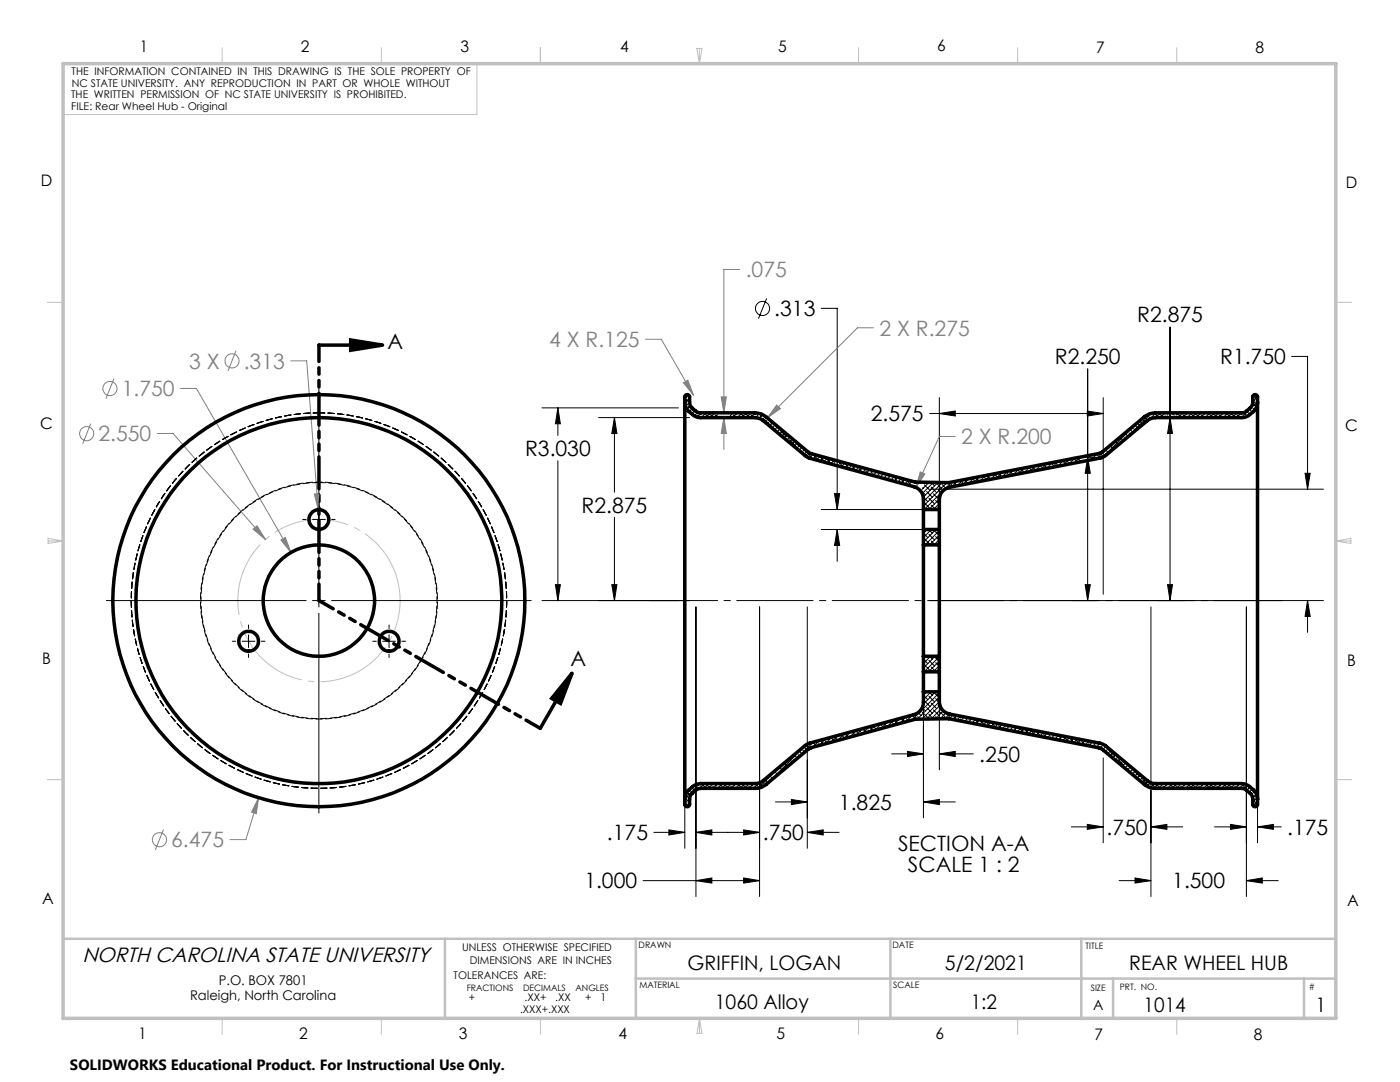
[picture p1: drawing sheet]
<svg xmlns="http://www.w3.org/2000/svg" width="279mm" height="216mm" viewBox="0 0 279 216" stroke-linecap="round" stroke-linejoin="round" font-family="sans-serif">
<g fill="none" stroke="#808080" stroke-width=".2">
<path d="M147.6 53.8h-3.1v28.6M22.8 75.5l-1.7 4.1M36 77.5h3.2l18.9 32.7M47.1 70l-1.6 4M58 72h3.2l2.3 29.7M128.8 67.7h3.2l6.4 11.1M136.4 76.4l.9-.6 1.1 3zM143.9 79.2h1.1l-.5 3.2zM174.3 65.4h-3.2l-18 18M18.1 84.5l-1.6 4M31.4 86.5h3.1l18.5 21.2M62.7 98.6l1-.1-.2 3.2z"/>
<path d="M144.5 83.3l.5 3.2h-1.1zM144.5 83.3v6.4M153.7 84.1l.3 .8 .2 .8M155 80.8l.8 .7-2.7 1.9zM183.7 94.2l.9 .4-1.8 2.7zM190.6 87.1h-3.1l-4.7 10.2M50.5 105.6l.8-.7 1.7 2.8zM56.1 107.7l.8-.5 1.2 3zM51.6 159.2l-.4 3.1-1-.2zM51.6 159.2l-2.5 8.3h-3.2M32.6 165.5l-1.6 4.1"/>
<circle cx="21.9" cy="77.5" r="1.42"/>
<circle cx="46.3" cy="72" r="1.41"/>
<circle cx="17.3" cy="86.5" r="1.41"/>
<circle cx="31.8" cy="167.6" r="1.41"/>
</g>
<g fill="none" stroke="#000" stroke-width=".2">
<path d="M153 59.5l-1.6 4.1M63.6 77.5v39.8M163.9 61.5h3.2v40.2M187.5 79.3v39.3M217.1 73.6v46.2M220.2 79.3v39.3M233.5 65.3v54.5M257.8 71.1h3.1v26.5M108.2 81.4h27.2M111.3 81.4l.5 3.2h-1zM111.3 81.4v5.5M111.3 91.9v27.9"/>
<path d="M119.5 83.3h18.1M122.6 83.3l.5 3.2h-1zM122.6 83.3v14.9M166.5 98.5h1.1l-.5 3.2zM185.5 82.5h34.7M185.6 97.6h78.5M187.5 82.5l3.1-.5v1zM213.9 91.3h5M217 82l3.2 .5-3.2 .5zM217.1 91.3l.5 3.1h-1zM231 83.3h5.7M233.5 83.3l.5 3.2h-1z"/>
<path d="M260.5 94.4h1l-.6 3.2zM21.2 119.8h39.9M60.4 103.6h.7M62.4 119.8h2.5M62.4 103.6h2.5M63.6 118.6v2.5M66.2 119.8h39.8M66.2 103.6h.7M108.2 119.8h29.4M110.8 116.7h1l-.5 3.1zM122.1 116.7h1l-.5 3.1zM122.6 103.2v16.6"/>
<path d="M163.9 101.7h22.3M163.9 105.7h22.3M167.1 105.7l.5 3.1h-1.1zM167.1 105.7v6.3M185.6 119.8h78.5M216.6 116.7h1l-.5 3.1zM233 116.7h1l-.5 3.1zM260.9 119.8l.6 3.2h-1zM260.9 119.8v6.4M46.4 128h.7M48.3 128h2.6M49.6 124.7v.7"/>
<path d="M49.6 126.7v2.5M49.6 130.5v.7M52.1 128h.8M63.6 122.4v39.8M74.4 128h.7M76.4 128h2.5M77.6 124.7v.7M77.6 126.7v2.5M77.6 130.5v.7M80.2 128h.7M136.7 121.1v48.2M138.9 121.1v57.8"/>
<path d="M151.6 121.1v57.8M161.1 121.1v48.2M184.3 121.1v42.1M187.5 121.1v32.5M229.7 121.1v57.8M248.7 121.1v57.8M251 121.1v47.1M157.9 159.5l3.2 .5-3.2 .5zM177.9 150.4h6.4M181.1 149.9l3.2 .5-3.2 .6zM187.5 150.4l3.1-.5v1.1zM187.5 150.4h6.7"/>
<path d="M220.2 151.2v17M128.3 175.7h23.3M130.5 166.1h6.2M133.5 165.6l3.2 .5-3.2 .5zM138.9 175.7l3.2-.5v1zM138.9 166.1l3.2-.5v1zM138.9 166.1h12.7M148.4 175.2l3.2 .5-3.2 .5zM148.4 165.6l3.2 .5-3.2 .5zM154.8 160h6.3M161.1 166.1l3.2-.5v1zM161.1 166.1h6.4"/>
<path d="M184.3 160l3.2-.5v1zM184.3 160h6.3M213.8 165h6.4M217 164.5l3.2 .5-3.2 .5zM223.3 175.7h6.4M226.5 175.2l3.2 .5-3.2 .5zM229.7 165l3.2-.5v1zM229.7 165h6.3M242.4 165h6.3M245.6 164.5l3.1 .5-3.1 .5zM248.7 175.7l3.2-.5v1zM248.7 175.7h6.4"/>
<path d="M251 165l3.1-.5v1zM251 165h4.7"/>
<circle cx="152.2" cy="61.5" r="1.42"/>
</g>
<path d="M70 67.8l6.3 1.1-6.3 1zM114.2 134.3l-2.3 6.1-1.8-1.1z" fill="none" stroke="#000" stroke-width=".7" stroke-linecap="butt"/>
<path d="M79.1 115.1a16.2 16.2 0 0 0-27-6.6 16.2 16.2 0 0 0 7.2 26.9 16.2 16.2 0 0 0 20.1-19.2l-.3-1.1" fill="none" stroke="#c0c0c0" stroke-width=".2" stroke-dasharray="15.2 1.3 1.3 1.3" stroke-dashoffset="4.4" stroke-linecap="butt"/>
<path d="M255.9 119.8h-126.3" fill="none" stroke="#000" stroke-width=".2" stroke-dasharray="15.2 1.3 1.3 1.3" stroke-dashoffset="1.6"/>
<path d="M63.6 68.9h12.7M114.2 134.3l-6.4 11" fill="none" stroke="#000" stroke-width=".7"/>
<path d="M63.7 119.8v-50.9M63.7 119.8l44.1 25.5" fill="none" stroke="#000" stroke-width=".7" stroke-dasharray="6.3 1.3 1.3 1.3 1.3 1.3" stroke-dashoffset="3.1"/>
<g fill="none" stroke="#c0c0c0" stroke-width=".2">
<path d="M44.3 9.5v3.2M76.1 9.5v3.2M95.2 12.7v10.2h-82.6M107.8 9.5v3.2M139.1 9.7h1l-.5 3zM139.6 9.7v3M171.3 9.5v3.2M203.1 9.5v3.2M234.8 9.5v3.2M9.4 60.3h3.2M266.6 60.3h3.2M9.6 108h3"/>
<path d="M9.6 107.4l3 .6-3 .4zM266.6 108h3M266.6 108l3-.6v1zM9.4 155.6h3.2M266.6 155.6h3.2M44.3 203.2v3.2M76.1 203.2v3.2M107.8 203.2v3.2M139.6 203.2v3M139.6 203.2l.5 3h-1zM171.3 203.2v3.2M203.1 203.2v3.2"/>
<path d="M234.8 203.2v3.2"/>
</g>
<path d="M12.6 187.3h254M88.8 187.3v15.9M126.9 187.3v15.9M126.9 195.3h139.7M177.7 187.3v15.9M215.8 187.3v15.9M222.1 195.3v7.9M260.2 195.3v7.9" fill="none" stroke="#c0c0c0" stroke-width=".5"/>
<path d="M12.6 12.7h254v190.5h-254z" fill="none" stroke="#c0c0c0" stroke-width=".7"/>
<path d="M70 67.8l6.3 1.1-6.3 1zM114.2 134.3l-2.3 6.1-1.8-1.1z" fill="#000"/>
<path d="M50.5 105.6l.8-.7 1.7 2.8z" fill="#808080"/>
<path d="M138.9 175.7l3.2-.5v1zM148.4 175.2l3.2 .5-3.2 .5zM148.4 165.6l3.2 .5-3.2 .5zM161.1 166.1l3.2-.5v1zM157.9 159.5l3.2 .5-3.2 .5zM184.3 160l3.2-.5v1zM181.1 149.9l3.2 .5-3.2 .6zM187.5 150.4l3.1-.5v1.1zM187.5 82.5l3.1-.5v1zM217 82l3.2 .5-3.2 .5zM217 164.5l3.2 .5-3.2 .5zM229.7 165l3.2-.5v1zM226.5 175.2l3.2 .5-3.2 .5zM248.7 175.7l3.2-.5v1zM133.5 165.6l3.2 .5-3.2 .5zM138.9 166.1l3.2-.5v1zM245.6 164.5l3.1 .5-3.1 .5zM251 165l3.1-.5v1zM122.1 116.7h1l-.5 3.1zM122.6 83.3l.5 3.2h-1zM110.8 116.7h1l-.5 3.1zM111.3 81.4l.5 3.2h-1zM260.9 119.8l.6 3.2h-1zM260.5 94.4h1l-.6 3.2zM216.6 116.7h1l-.5 3.1zM217.1 91.3l.5 3.1h-1zM233 116.7h1l-.5 3.1zM233.5 83.3l.5 3.2h-1zM166.5 98.5h1.1l-.5 3.2zM167.1 105.7l.5 3.1h-1.1z" fill="#000"/>
<path d="M56.1 107.7l2 2.5-1.2-3zM62.7 98.6l.8 3.1 .2-3.2zM51.6 159.2l-1.4 2.9 1 .2zM136.4 76.4l2 2.4-1.1-3zM155 80.8l-1.9 2.6 2.7-1.9zM183.7 94.2l-.9 3.1 1.8-2.7zM143.9 79.2h1.1l-.5 3.2zM144.5 83.3l.5 3.2h-1.1z" fill="#808080"/>
<g fill="none" stroke="#000" stroke-width=".7">
<path d="M136.7 80.2a2.42 2.42 0 0 0 .8 1.9l.7 .6a2.24 2.24 0 0 0 1.6 .6h10.9l.6 .1 .8 .4 9.2 7.5 21.1 5.8a2.59 2.59 0 0 1 1.9 2.5v2.1M136.7 80.2v79.3M136.7 80.2v-1a.48 .48 0 0 1 .4-.5 .48 .48 0 0 1 .5 .5v1.2l.2 .6 1 1 .8 .4h11.1a3.4 3.4 0 0 1 2.2 .8l8.4 7 .6 .3 20.8 5.7 6.6 .1 30.1-5.8 .6-.3 8.4-7a3.4 3.4 0 0 1 2.2-.8h17.5l.6-.3 1.1-1.1 .2-.6v-1.2a.48 .48 0 0 1 .5-.5 .48 .48 0 0 1 .5 .5v1M251 80.2a2.42 2.42 0 0 1-.9 1.9l-.7 .6a2.24 2.24 0 0 1-1.6 .6h-17.2l-.7 .1-.7 .4-8.5 7.1-.8 .4-30.4 5.9a2.51 2.51 0 0 0-2 2.5v2M251 80.2v79.3M184.3 101.7v4M184.3 108.7v22.3M184.3 105.7v3M184.3 101.7h3.2M184.3 105.7h3.2M184.3 108.7h3.2M187.5 101.7v4"/>
<path d="M187.5 108.7v22.3M187.5 105.7v3M184.3 138v2.2a2.59 2.59 0 0 1-1.9 2.4l-21.1 5.8-9.2 7.5-.8 .4-11.5 .1a2.48 2.48 0 0 0-1.6 .6l-.7 .6a2.42 2.42 0 0 0-.8 1.9M184.3 134.1v3.9M184.3 131v3.1M184.3 131h3.2M184.3 138h3.2M184.3 134.1h3.2M187.5 138a5.3 5.3 0 0 0 .3 3.3 2.61 2.61 0 0 0 1.7 1.2l30.4 5.9 .8 .4 8.5 7.1 .7 .4 17.9 .1a2.48 2.48 0 0 1 1.6 .6l.7 .6a2.42 2.42 0 0 1 .9 1.9M187.5 134.1v3.9M187.5 131v3.1M136.7 159.5v1a.48 .48 0 0 0 .4 .5 .48 .48 0 0 0 .5-.5v-1.2l.2-.6 1-1 .8-.4h11.1a3.1 3.1 0 0 0 2.2-.8l8.4-7 .6-.3 20.8-5.7 6.6-.1 30.1 5.8 .6 .3 8.4 7a3.1 3.1 0 0 0 2.2 .8h17.5l.6 .3 1.1 1.1 .2 .6v1.2a.48 .48 0 0 0 .5 .5 .48 .48 0 0 0 .5-.5v-1"/>
<circle cx="63.6" cy="119.9" r="36.5"/>
<circle cx="63.6" cy="119.9" r="41.1"/>
<circle cx="63.6" cy="119.8" r="11.1"/>
<circle cx="63.7" cy="103.7" r="1.98"/>
<circle cx="49.6" cy="127.9" r="1.98"/>
<circle cx="77.7" cy="127.9" r="1.98"/>
</g>
<path d="M63.7 82.4a37.5 37.5 0 0 1 32.7 55.6 37.5 37.5 0 0 1-64.5 1.7 37.5 37.5 0 0 1 29.7-57.3h2.1M63.7 101.7a1.98 1.98 0 0 0-1.8 2.8 1.98 1.98 0 0 0 3.3 .4 1.98 1.98 0 0 0-1.1-3.2h-.4M49.6 126a1.98 1.98 0 0 0-1.8 2.8 1.98 1.98 0 0 0 3.4 .4 1.98 1.98 0 0 0-1.1-3.2h-.5M77.7 126a1.98 1.98 0 0 0-1.8 2.8 1.98 1.98 0 0 0 3.3 .4 1.98 1.98 0 0 0-1-3.2h-.5M63.7 161a41.1 41.1 0 0 0 35.9-61.1 41.1 41.1 0 0 0-70.8-1.9 41.1 41.1 0 0 0 32.7 62.9l2.2 .1" fill="none" stroke="#000" stroke-width=".2" stroke-dasharray="1.3 .6" stroke-dashoffset=".1"/>
<path d="M63.7 83.3a36.5 36.5 0 0 1 31.9 54.2 36.5 36.5 0 0 1-62.9 1.8 36.5 36.5 0 0 1 28.9-55.9l2.1-.1" fill="none" stroke="#000" stroke-width=".2" stroke-dasharray="1.3 .6" stroke-dashoffset=".2"/>
<path d="M63.7 96.2a23.7 23.7 0 0 1 20.7 35 23.7 23.7 0 0 1-40.7 1.4 23.7 23.7 0 0 1 18.3-36.4h1.7" fill="none" stroke="#000" stroke-width=".2" stroke-dasharray="1.3 .6" stroke-dashoffset=".6"/>
<path d="M63.7 96.3a23.6 23.6 0 0 1 20.6 34.8 23.6 23.6 0 0 1-40.5 1.4 23.6 23.6 0 0 1 18.2-36.2h1.7M63.7 108.7a11.1 11.1 0 0 1 9.8 16.4 11.1 11.1 0 0 1-19.1 .9 11.1 11.1 0 0 1 8.1-17.2l1.2-.1" fill="none" stroke="#000" stroke-width=".2" stroke-dasharray="1.3 .6"/>
<g fill="none" stroke="#000" stroke-width=".2">
<path d="M136.9 79.7l.7 .7M136.9 78.8h.1M137.1 79.1l-.4 .3M137.4 79.6l-.7 .7M250 79.7l.3 .2M250.5 79.2l.5 .5M250.5 78.7l-.5 .5M251 79.2l-1 1M137.3 81l1.2 1.1M137.6 80.3l-.8 .8M137.8 81l-.7 .7M137.8 82.4h.1"/>
<path d="M138.2 81.5l-.7 .7M138.7 81.9l-.7 .7M139.1 82.8l.6 .5M139.2 82.3l-.7 .7M139.6 82.4l.2 .2M140 82.4l-.9 .9M140.5 83.3h.1M140.5 82.4l.6 .6M140.9 82.4l-1 .9M141.4 82.4l.9 .9M141.8 82.4l-.9 .9M142.7 82.4l-1 .9"/>
<path d="M142.7 82.8l.5 .5M143.2 82.8l-.6 .5M145.7 83.1l.2 .2M146.3 82.4l-.6 .6M146.3 82.8l.6 .5M146.8 82.4l.2 .2M147.2 82.4l-1 .9M147.7 83.3h.1M147.7 82.4l.6 .6M148.1 82.4l-1 .9M148.6 82.4l.9 .9M149 82.4l-1 .9"/>
<path d="M149.9 82.4l-1 .9M149.9 82.8l.5 .5M150.4 82.4l.2 .2M150.8 82.4l-1 .9M151.3 82.4l.6 .6M151.6 82.5l-.9 .9M152 83l-.5 .5-.2-.2M152.4 83.4l-.3 .4M152.6 83.7l1.1 1.1M152.9 83.9l-.3 .3M153.4 84.3l-.3 .3M154.1 84.3l1 1"/>
<path d="M154.2 84.3l-.6 .7M154.4 85.5l1.1 1.1M154.7 84.7l-.6 .7M155.2 85.1l-.6 .7M155.7 85.5l-.7 .7M155.8 86l1.1 1.1M156.2 85.9l-.7 .7M156.7 86.4l-.7 .6M157.2 86.8l-.7 .7M157.6 87.7l1.1 1.2M157.7 87.2l-.7 .6M158.2 87.6l-.7 .7"/>
<path d="M158.6 88l-.6 .7M158.9 88.2l1.1 1.1M159.1 88.4l-.6 .7M159.3 89.5l1.2 1.2M159.6 88.8l-.6 .7M160.1 89.2l-.6 .7M160.6 89.6l-.7 .7M160.7 90l1.1 1.1M161.1 90l-.7 .7M161.6 90.4l-.7 .7M162.2 90.6l1 1M162.3 90.6l-.8 .8"/>
<path d="M163 90.8l-.8 .8M163.4 90.9l1.1 1.1M163.7 91l-.8 .8M164.4 91.2l-.7 .8M164.7 91.3l1.1 1.2M165.1 91.4l-.7 .8M165.8 91.6l-.7 .8M166.1 91.8l.5 .5M166.5 91.8l-.7 .8M166.6 92.6l-.1 .1M167.6 92.4l.9 .9M168 92.2l-.4 .3"/>
<path d="M168.7 92.4l-.8 .7M168.8 92.7l.9 .9M169.4 92.6l-.8 .7M170.1 92.7l-.8 .8M170.1 93.1l.9 .9M170.8 92.9l-.8 .8M171.5 93.6l.7 .7M171.5 93.1l-.8 .8M172 93.3l.1 .1M172.2 93.3l-.8 .8M172.8 94.1l.6 .6M172.9 93.5l-.8 .8"/>
<path d="M173.3 93.6l.2 .2M173.6 93.7l-.8 .8M174.2 94.5l.5 .5M174.3 93.9l-.8 .8M174.6 94l.2 .3M175 94.1l-.8 .8M175.5 94.9l.4 .4M175.7 94.3l-.8 .8M175.8 94.3l.4 .4M176.4 94.5l-.8 .7M176.8 95.4l.3 .3M177 94.7l.5 .4"/>
<path d="M177.1 94.7l-.8 .8M177.8 94.9l-.8 .7M178.2 95.8l.2 .2M178.3 95l.6 .6M178.5 95.1l-.8 .7M179.2 95.2l-.8 .8M179.5 95.3l.7 .8M179.5 96.3h.1M179.9 95.5l-.8 .7M180.6 95.6l-.8 .8M180.7 95.7l.9 .8M181.3 95.8l-.7 .8"/>
<path d="M181.9 96.1l-.6 .7M182 96h.1M182.7 97.2h.1M183.9 97.9l.8 .8M184.2 97.3l.1 .1M184.5 96.7l1.1 1.2M184.9 96.2l.3 .3M184.9 98.1l1.2 1.1M185.4 99.4l1.1 1.1M185.4 96.2l-1.4 1.4M185.8 96.2l.7 .7M185.8 97.2l1.1 1.1"/>
<path d="M186.3 98.5l1.1 1.2M186.3 96.2l-2.3 2.3M186.7 99.9l.8 .7M186.7 96.3l1.2 1.1M187.2 96.3l-2.9 2.9 .9 .9M187.2 97.6l.7 .7M187.5 99.6l-2.1 2.1M188 98.1l-3.5 3.6M188.1 96.3l-3.8 3.8M188.1 96.7l.7 .8M188.5 96.3l.2 .2M189 96.3l-4.7 4.7"/>
<path d="M189.4 97.2h.1M189.4 96.3l.7 .6M190 96.2l-1.6 1.6M190.9 96l.1 .1M191.1 96l-1.2 1.2M191.7 96.7v.1M191.7 95.8l.6 .7M192.2 95.7l-1.2 1.2-.7-.6M193.2 95.6h.1M193.3 95.5l-1.2 1.2M193.9 96.3l.1 .1M193.9 95.4l.7 .7"/>
<path d="M194.5 95.3l-1.2 1.2-.7-.7M194.8 95.4l.7 .7M195.4 95.1h.1M195.5 95.1l-1.2 1.2M196.1 95.8l.2 .1M196.2 95l.6 .6M196.7 94.9l-1.2 1.2M197.1 94.9l.7 .7M197.7 94.7h.1M197.8 94.7l-1.2 1.1M198.4 95.4l.1 .1M198.4 94.5l.7 .6"/>
<path d="M198.9 94.4l-1.2 1.2M199.3 94.5l.7 .7M200 94.2v.1M200 94.2l-1.2 1.2M200.7 94.9l.1 .1M200.7 94.1l.6 .6M201.1 94l-1.2 1.2M201.5 94.1l.8 .7M202.2 93.8h.1M202.2 93.8l-1.2 1.2M202.9 94.5l.1 .1M203 93.7l.6 .6"/>
<path d="M203.3 93.6l-1.2 1.2M203.8 93.6l.7 .7M204.5 93.4l-1.2 1.2M205.1 94.1l.2 .1M205.2 93.2l.6 .6M205.6 93.1l-1.2 1.2M206 93.1l.8 .8M206.7 92.9l-1.2 1.2M207.4 93.6l.1 .1M207.5 92.8l.6 .6M207.8 92.7l-1.2 1.2M208.3 92.7l.7 .8"/>
<path d="M208.9 92.5l-1.2 1.2M209.6 93.1l.2 .2M209.7 92.3l.6 .6M210 92.3l-1.2 1.2M210.5 92.3l.8 .7M211.2 92.1l-1.3 1.2M211.9 92.7l.2 .2M212 91.9l.5 .6M212.3 91.8l-1.2 1.3M212.8 91.8l.7 .8M213.4 91.6l-1.2 1.2M214.1 92.3l.2 .1"/>
<path d="M214.2 91.5l.6 .5M214.5 91.4l-1.2 1.2M215 91.3l.8 .8M215.6 91.2l-1.2 1.2M215.8 91.9l-.3 .3M217.8 90.8h.1M218.6 91.3l.2 .2M218.8 90.6l.5 .5M219 90.6l-.7 .6M219.5 90.5l.7 .7M220.1 90.1l.1 .1M220.6 89.7l.6 .7"/>
<path d="M221.1 89.3h.1M221.3 89.1l-2.4 2.4M221.5 88.9l.7 .7M222.5 88.1l.7 .7M222.6 89.1h.1M223.5 87.2l.7 .7M223.6 88.2l.1 .1M224.5 86.4l.6 .7M225.4 86.4l.2 .3M225.5 85.6l.5 .6M226.2 85.5l.4 .4M226.4 84.8l.5 .5"/>
<path d="M226.7 84.6l-6.6 6.6M227.2 84.6l.4 .5M227.4 84l.4 .4M228 83.7l.6 .6M228.4 83.2l.3 .3M229 82.8l.7 .7M229.6 82.5v.1M229.7 82.5l-5 5-.3-.2M230.3 83.3l.1 .1M230.3 82.4l.7 .6M230.7 82.4l-1.2 1.2M231.2 82.4l1 .9"/>
<path d="M231.6 82.4l-1 .9M232.5 82.4l-.9 .9M232.5 82.8h.1M233 82.8h-.1M234 82.5l.4 .3M234.3 82.4l-.3 .3M234.8 82.4l1 .9M235.2 82.4l-.5 .4M236.1 82.4l-1 .9M236.1 82.8l.5 .5M236.6 82.4l.2 .2M237 82.4l-1 .9"/>
<path d="M237.5 83.3h.1M237.5 82.4l.6 .6M237.9 82.4l-1 .9M238.4 82.4l1 .9M238.8 82.4l-1 .9M239.7 82.4l-1 .9M239.7 82.8l.5 .5M240.2 82.4l.2 .2M240.6 82.4l-1 .9M241.1 83.3h.1M241.1 82.4l.6 .6M241.5 82.4l-1 .9"/>
<path d="M242 82.4l.9 .9M242.4 82.4l-1 .9M243.3 82.4l-1 .9M243.3 82.8l.5 .5M243.8 82.4l.2 .2M244.2 82.4l-1 .9M244.7 83.3h.1M244.7 82.4l.6 .6M245.1 82.4l-1 .9M245.6 82.4l.9 .9M246 82.4l-1 .9M246.9 82.4l-1 .9"/>
<path d="M246.9 82.8l.5 .5M247.4 82.4l.2 .2M247.8 82.4l-1 .9M248.2 82.3l.7 .7M248.2 83.3h.1M249.1 82.4l.4 .3M249.3 81.6l.5 .5M250 80.5l.7 .7M250 81.5l.4 .3M250.8 81.2l-2 1.9M250.9 80.6h.1M251 80.1l-3.3 3.2"/>
<path d="M184.3 106.4l.9 .9M184.4 105.7l.3 .2M184.5 107.5l1.1 1.1M184.5 100.3l1.1 1.2M184.9 101.7h.1M185 105.7l-.7 .7M185.3 105.7l.8 .7M185.4 106.6l1.1 1.1M185.8 107.9l.8 .8M185.8 100.8l.9 .9M185.9 105.7l-1.6 1.5M186.3 105.7l1.1 1.1"/>
<path d="M186.7 107.1l.8 .7M186.8 105.7l-2.5 2.5M187.2 108.4l.3 .3M187.2 101.2l.3 .3M187.5 105.9l-2.9 2.8M187.5 106.8l-2 1.9M187.5 107.7l-1.1 1M187.5 108.6l-.2 .1M187.5 100.5l-1.2 1.2M187.5 101.4l-.3 .3M184.3 131.6l.9 .8M184.3 138.7l.9 .9"/>
<path d="M184.5 132.6l1.1 1.2M184.5 139.8l1.1 1.2M184.5 138l.2 .3M184.6 131l.1 .1M184.8 131l-.5 .5M184.9 134l.1 .1M184.9 138l-.6 .7M185.4 131.8l1.1 1.1M185.4 138.9l1.1 1.2M185.4 138l.7 .7M185.5 131l.6 .5M185.7 131l-1.4 1.4"/>
<path d="M185.8 138l-1.5 1.6M185.8 133.1l1 1M186.3 138l1.1 1.2M186.4 131l1 1M186.6 131l-2.3 2.3M186.7 138l-2.4 2.5M186.7 132.2l.8 .7M186.7 139.4l.8 .7M187.2 133.6l.3 .2M187.5 131l-3.1 3.1M187.5 132.8l-1.3 1.3M187.5 133.7l-.4 .4"/>
<path d="M187.5 138.2l-5.5 5.5M187.5 131.9l-2.2 2.2M187.5 139.1l-4.4 4.4M136.9 158.7l.7 .7M137.1 158l.4 .5M137.6 159.3l-.9 1 .4 .4M137.8 157.8l.4 .4M137.8 157.3l-.6 .7M138 157.1l.5 .5M138.7 156.9l.5 .5M139.1 156.5l.2 .2M139.7 156.4l-3 2.9"/>
<path d="M139.9 156.4l.8 .7M140.5 156.4l-.9 .9M140.9 156.5l.9 .8M141.5 156.4l-1 .9M142.3 156.9l.4 .4M142.3 156.4l-.9 .9M142.6 156.4l.3 .3M143.3 156.4l-1 .9M143.5 156.4l.8 .7M144.1 156.4l-.9 .9M144.5 156.5l.9 .8M145.1 156.4l-1 .9"/>
<path d="M145.9 156.9l.4 .4M145.9 156.4l-.9 .9M146.2 156.4l.3 .3M146.9 156.4l-1 .9M147.1 156.4l.8 .7M147.7 156.4l-.9 .9M148.1 156.5l.9 .8M148.7 156.4l-1 .9M149.5 156.9l.4 .4M149.5 156.4l-.9 .9M149.8 156.4l.3 .3M150.4 156.4l-.9 .9"/>
<path d="M150.7 156.4l.8 .7M151.5 156.2l-1.1 1.1M151.7 156.5l.5 .5M152.1 155.9l.3 .3M152.6 155.5l.6 .7M153.1 155.1l.2 .2M153.6 154.7l.6 .7M154.1 154.3l.1 .1M154.6 153.9l.6 .7M155 153.5h.1M155.5 153.1l-4.2 4.2M155.5 153.1l.7 .7"/>
<path d="M156.5 152.3l.7 .6M156.6 153.3l.1 .1M157.5 151.4l.7 .7M157.6 152.4l.1 .1M158.4 151.5l.2 .2M158.5 150.6l.6 .7M159.3 150.6l.3 .3M159.5 149.8l.5 .6M160.2 149.7l.4 .4M160.4 149l.5 .5M160.8 148.7l-7.4 7.4M161.1 148.8l.5 .5"/>
<path d="M161.5 148.3l.3 .3M162.2 148.1l.8 .8M162.3 148.1l-3.5 3.5M163.4 148.4l.3 .3M163.5 147.8l-1.3 1.3M163.7 147.7l.3 .4M164.4 147.5l.7 .8M164.8 147.4l-1.4 1.4M165.6 147.9l.2 .2M165.8 147.1l.5 .6M166 147.1l-1.4 1.3M166.5 147l.8 .7"/>
<path d="M167.2 146.8h.1M167.3 146.8l-1.4 1.3M167.9 147.5h.1M167.9 146.6l.7 .6M168.5 146.4l-1.4 1.4M168.8 146.6l.6 .5M169.3 146.2l.1 .1M169.7 146.1l-1.4 1.3M170 146l.8 .8M171 145.7l-1.4 1.4M171 146.1l.5 .5M171.4 145.6l.3 .3"/>
<path d="M172.1 145.4l.8 .8M172.2 145.4l-1.4 1.4M173.2 145.7l.4 .3M173.4 145.1l-1.4 1.3M173.5 145l.4 .5M174.2 144.9l.8 .7M174.7 144.7l-1.4 1.4M175.5 145.2l.2 .2M175.6 144.5l.6 .5M175.9 144.4l-1.3 1.3M176.4 144.3l.7 .7M177 144.1h.1"/>
<path d="M177.1 144l-1.3 1.4M177.7 143.9l.7 .7M177.8 144.8v.1M178.4 143.7l-1.4 1.4M178.6 143.9l.6 .6M179.1 143.5l.2 .2M179.6 143.4l-1.3 1.3M179.8 143.3l.8 .8M180.8 143l-1.3 1.4M180.9 143.4l.4 .5M181.3 142.9l.3 .3M182 142.7l.8 .8"/>
<path d="M182.1 142.7l-1.4 1.3M183.1 143l.6 .5M183.2 142.2l.6 .6M184 142.1l1.2 1.1M184 141.2l.7 .7M184.5 143.4v.1M184.9 141.2l1.2 1.1M185.4 142.5l.9 1M185.8 140.3l1.1 1.1M186.3 141.6l1.1 1.2M186.7 143l.5 .4M187.2 140.7l.8 .9"/>
<path d="M187.5 140l-3.5 3.5M187.6 140.8l-2.7 2.7M187.6 142.1l1.1 1.1M187.9 141.4l-2.1 2.1M188.1 143.4h.1M188.3 141.9l-1.6 1.5M188.8 142.2l-1.2 1.2M189 142.5l1 1M189.5 142.5l-1 .9M190.2 142.6l-.8 .8M190.3 143l.8 .8M191 142.8l-.8 .8"/>
<path d="M191.7 143.4l.5 .6M191.7 142.9l-.8 .8M192.1 143l.2 .2M192.5 143.1l-.8 .8M193 143.9l.3 .3M193.7 143.7l-.4-.5-.9 .8M194 143.3l-.8 .8M194.3 144.3l.2 .1M194.3 143.4l.8 .7M194.7 143.5l-.8 .8M195.5 143.7l.9 .9M195.5 143.7l-.8 .8"/>
<path d="M196.3 143.8l-.9 .8M196.6 143.9l1.1 1.1M197 143.9l-.8 .8M197.8 144.1l-.8 .8M197.9 144.3l1 1M198.5 144.2l-.8 .8M199.2 144.4l-.8 .8M199.3 144.8l.7 .7M199.9 144.5l.1 .1M200 144.5l-.8 .8M200.7 145.2l.4 .5M200.8 144.7l-.8 .8"/>
<path d="M201 144.7l.3 .3M201.5 144.8l-.8 .8M202 145.7l.2 .2M202.1 144.9l.6 .6M202.3 145l-.9 .8M203 145.1l-.8 .8M203.3 145.1l.7 .8M203.3 146.1h.1M203.8 145.2l-.8 .8M204.4 145.4l1 .9M204.5 145.4l-.8 .8M205.3 145.6l-.8 .8"/>
<path d="M205.6 145.7l1.1 1.1 .8-.8M206 145.7l-.8 .8M206.8 145.8l-.8 .8M206.9 146.1l.9 .9M208.3 146.1l-.8 .8M208.3 146.6l.6 .6M208.8 146.2l.2 .1M209 146.3l-.8 .8M209.6 147l.4 .4M209.8 146.4l-.8 .8M209.9 146.4l.4 .4M210.5 146.5l-.8 .9"/>
<path d="M211 147.5l.2 .1M211.1 146.6l.6 .6M211.3 146.7l-.8 .8M212.1 146.9l-.9 .8M212.2 146.9l.8 .8M212.8 147l-.8 .8M213.3 147.1l1 1M213.5 147.1l-.8 .9M214.3 147.3l-.8 .8M214.6 147.5l1 1M215.1 147.4l-.9 .8M215.8 147.6l-.8 .8"/>
<path d="M215.9 147.9l.8 .8M216.6 147.7l-.8 .9M217.3 148.4l.5 .5M217.3 147.9l-.8 .8M217.8 148l.1 .1M218.1 148l-.9 .8M218.6 148.8l.4 .4M218.8 148.2l-.8 .8M218.9 148.2l.4 .4M219.6 148.3l-.8 .8M220 149.3l1.1 1.1M220.1 148.5l.5 .5"/>
<path d="M220.2 148.6l-.7 .7M220.8 148.9l-.7 .7M221.2 149.3l-.6 .7M221.3 149.7l1.1 1.1M221.7 149.7l-.6 .7M222.2 150.1l-.7 .7M222.7 150.6l-.7 .6M223.1 151.5l1.1 1.1M223.2 151l-.7 .6M223.7 151.4l-.7 .6M224 152.9l.7-.7 .9 .9M224.2 151.8l-.7 .6"/>
<path d="M224.9 153.3l1.1 1.1M225.2 152.6l-.7 .7M225.6 153l-.6 .7M226.1 153.4l-.6 .7M226.2 153.7l1.2 1.2M226.6 153.8l-.6 .7M226.7 155.1h.1M227.1 154.2l-.7 .7M227.6 154.6l-.7 .7M228 155.5l1.2 1.2M228.1 155l-.7 .7M228.6 155.4l-.7 .7"/>
<path d="M229.1 155.9l-.7 .6M229.5 156.1l1 1M229.7 156.2l-.7 .7M230.4 156.4l-.8 .8M230.7 156.5l.9 .8M231.3 156.4l-1 .9M232.1 156.9l.4 .4M232.2 156.4l-1 .9M232.4 156.4l.4 .3M233 156.4l-.9 .9M233.3 156.4l.8 .7M234 156.4l-1 .9"/>
<path d="M234.3 156.5l.9 .8M234.8 156.4l-.9 .9M235.7 156.9l.4 .4M235.8 156.4l-1 .9M236 156.4l.4 .3M236.6 156.4l-.9 .9M236.9 156.4l.8 .7M237.6 156.4l-1 .9M237.9 156.5l.9 .8M238.4 156.4l-.9 .9M239.3 156.9l.4 .4M239.4 156.4l-1 .9"/>
<path d="M239.6 156.4l.3 .3M240.2 156.4l-.9 .9M240.5 156.4l.8 .7M241.2 156.4l-1 .9M241.5 156.5l.9 .8M242 156.4l-.9 .9M242.9 156.9l.4 .4M242.9 156.4l-.9 .9M243.2 156.4l.3 .3M243.8 156.4l-.9 .9M244.1 156.4l.8 .7M244.7 156.4l-.9 .9"/>
<path d="M245.1 156.5l.9 .8M245.6 156.4l-.9 .9M246.5 156.9l.4 .4M246.5 156.4l-.9 .9M246.8 156.4l.3 .3M247.4 156.4l-.9 .9M247.7 156.4l.8 .7M248.3 156.4l-.9 .9M248.8 156.6l1 1M249 156.6l-.8 .8M249.1 157.8l1.2 1.1M249.5 157l-.7 .7"/>
<path d="M249.9 157.4l-.6 .7M250 159.6l.7 .7M250.4 157.9l-.7 .7M250.5 158.3l.3 .2M250.8 158.4l-.8 .8M250.9 159.1l-.9 1M250.9 159.6h.1M137.3 160.1l.3 .2M137.6 160.2l-.7 .7M250 160.5l.5 .5M251 160l-.8 .8"/>
</g>
<g font-size="4.2" fill="#808080">
<text x="148.8" y="55.3">.075</text>
<text x="109.6" y="69.3">4 X R.125</text>
<text x="175.5" y="67">2 X R.275</text>
<text x="37.8" y="73.5">3 X</text>
<text x="48.7" y="73.5">.313</text>
<text x="24.3" y="79.1">1.750</text>
<text x="19.6" y="88.1">2.550</text>
<text x="191.8" y="88.7">2 X R.200</text>
<text x="34.2" y="169.1">6.475</text>
</g>
<g font-size="4.2">
<text x="154.5" y="63.1">.313</text>
<text x="226.9" y="64.3">R2.875</text>
<text x="77.3" y="69.6">A</text>
<text x="210.5" y="72.7">R2.250</text>
<text x="243.5" y="72.7">R1.750</text>
<text x="173.8" y="84.1">2.575</text>
<text x="104.8" y="91">R3.030</text>
<text x="116.1" y="102.3">R2.875</text>
<text x="113.9" y="132.9">A</text>
<text x="195.4" y="152">.250</text>
<text x="167.4" y="161.6">1.825</text>
<text x="121.1" y="167.7">.175</text>
<text x="152.3" y="167.7">.750</text>
<text x="220.8" y="166.6">.750</text>
<text x="256.9" y="166.6">.175</text>
<text x="179.2" y="169.9">SECTION A-A</text>
<text x="116.6" y="177.3">1.000</text>
<text x="181.2" y="174">SCALE 1 : 2</text>
<text x="234" y="177.3">1.500</text>
</g>
<text font-size="4.1" x="16.4" y="191.9">NORTH CAROLINA STATE UNIVERSITY</text>
<g font-size="4">
<text x="137.2" y="193.6">GRIFFIN, LOGAN</text>
<text x="188.6" y="193.6">5/2/2021</text>
<text x="225.4" y="193.5">REAR WHEEL HUB</text>
<text x="142.7" y="201.4">1060 Alloy</text>
<text x="193.7" y="201.4">1:2</text>
<text x="228.2" y="201.8">1014</text>
<text x="262.6" y="202">1</text>
</g>
<g font-size="3.2">
<text x="27.9" y="10.4">1</text>
<text x="60" y="10.4">2</text>
<text x="91.9" y="10.4">3</text>
<text x="123.8" y="10.4">4</text>
<text x="155.3" y="10.4">5</text>
<text x="187" y="10.3">6</text>
<text x="218.8" y="10.5">7</text>
<text x="250.6" y="10.5">8</text>
<text x="8.1" y="37.1">D</text>
<text x="268.6" y="37.5">D</text>
<text x="8" y="85.7">C</text>
<text x="268.5" y="86.1">C</text>
<text x="8.4" y="132.5">B</text>
<text x="268.9" y="132.9">B</text>
<text x="8.4" y="180.3">A</text>
<text x="268.9" y="180.7">A</text>
<text x="27.6" y="207.4">1</text>
<text x="59.7" y="207.4">2</text>
<text x="91.6" y="207.4">3</text>
<text x="123.5" y="207.4">4</text>
<text x="155" y="207.4">5</text>
<text x="186.7" y="207.3">6</text>
<text x="218.4" y="207.5">7</text>
<text x="250.3" y="207.5">8</text>
</g>
<text font-size="3" x="14" y="213.5">SOLIDWORKS Educational Product. For Instructional Use Only.</text>
<text font-size="2.8" x="218.1" y="201.5">A</text>
<g font-size="2.7">
<text x="43.6" y="196.4">P.O. BOX 7801</text>
<text x="37.9" y="199.4">Raleigh, North Carolina</text>
</g>
<g font-size="2.1">
<text x="14.3" y="14.9">THE INFORMATION CONTAINED IN THIS DRAWING IS THE SOLE PROPERTY OF</text>
<text x="14.3" y="17.3">NC STATE UNIVERSITY. ANY REPRODUCTION IN PART OR WHOLE WITHOUT</text>
<text x="14.2" y="19.6">THE WRITTEN PERMISSION OF NC STATE UNIVERSITY IS PROHIBITED.</text>
<text x="14.2" y="21.9">FILE: Rear Wheel Hub - Original</text>
<text x="92.2" y="189.7">UNLESS OTHERWISE SPECIFIED</text>
<text x="90.5" y="195.3">TOLERANCES ARE:</text>
<text x="93.8" y="192.4">DIMENSIONS ARE IN INCHES</text>
<text x="93.6" y="199.7">+</text>
<text x="103.8" y="202.2">.XXX+.XXX</text>
<text x="104.7" y="199.7">.XX+</text>
<text x="110.8" y="199.7">.XX</text>
<text x="116.8" y="199.7">+</text>
<text x="119.8" y="199.7">1</text>
</g>
<g font-size="1.8">
<text x="127.4" y="189.3">DRAWN</text>
<text x="178.1" y="189.1">DATE</text>
<text x="216.6" y="189.4">TITLE</text>
<text x="93.1" y="197.7">FRACTIONS</text>
<text x="104.4" y="197.7">DECIMALS</text>
<text x="114.9" y="197.7">ANGLES</text>
<text x="127.6" y="197.1">MATERIAL</text>
<text x="178.2" y="197.1">SCALE</text>
<text x="217.7" y="197.8">SIZE</text>
<text x="223.5" y="197.6">PRT. NO.</text>
<text x="261.2" y="197.5">#</text>
</g>
</svg>
